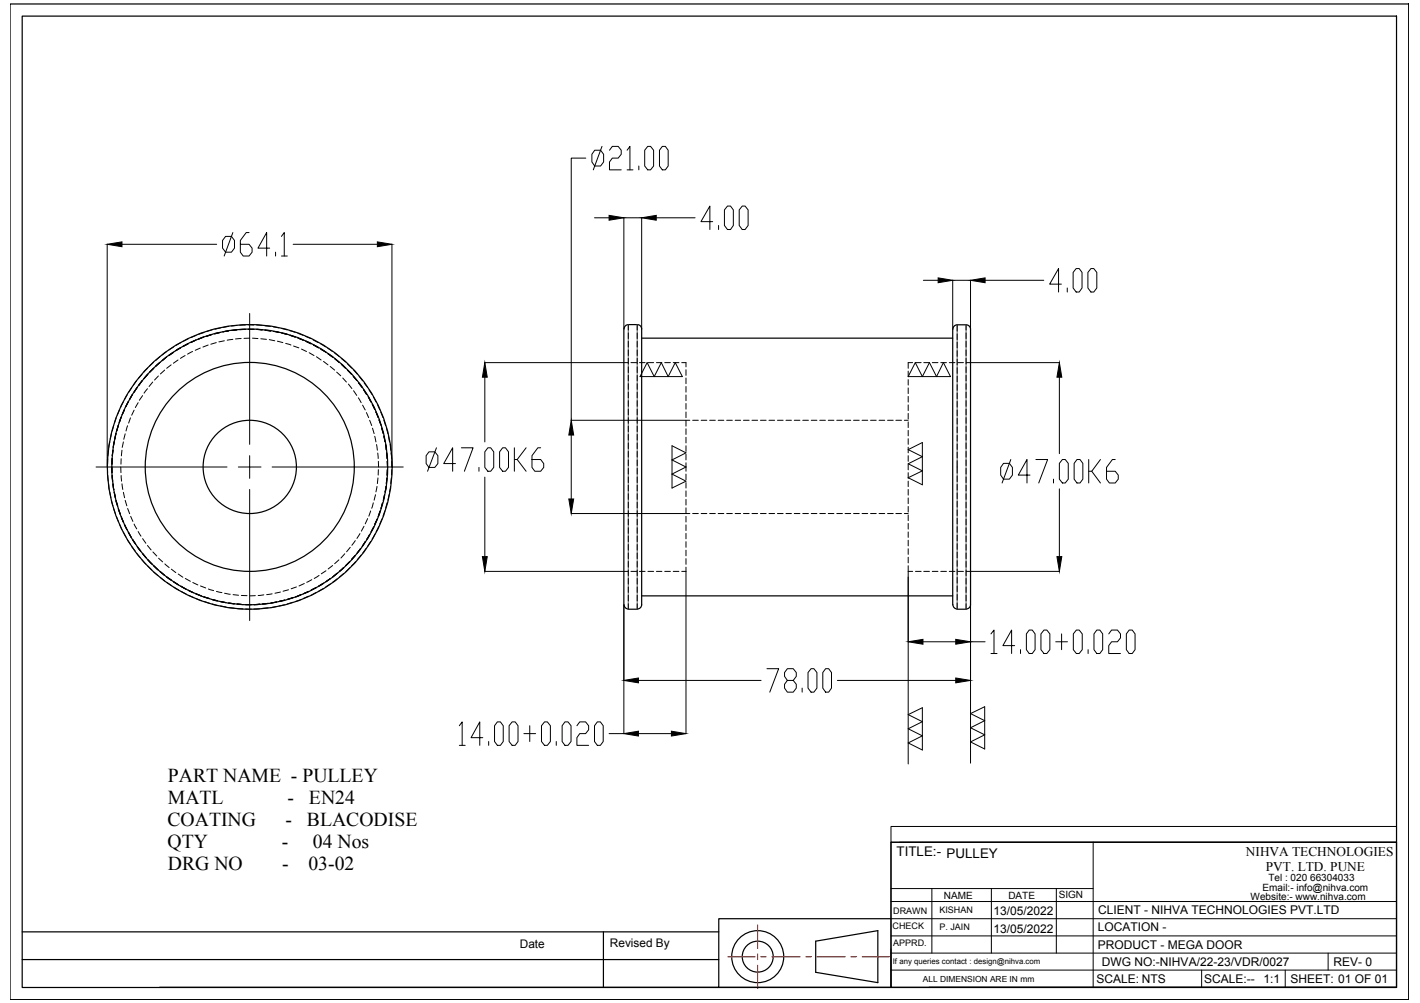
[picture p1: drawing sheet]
<svg xmlns="http://www.w3.org/2000/svg" width="297mm" height="210mm" viewBox="0 0 297 210" stroke-linecap="round" stroke-linejoin="round" font-family="sans-serif">
<!-- layer: 0 -->
<g fill="none" stroke="#000" stroke-width=".25">
<path d="M2.1 .8h292.6v208.4h-292.6zM4.6 3.4h287.5v203.3h-287.5zM130.5 68.9v57.7M131.4 67.9h1.9a.91 .91 0 0 1 .9 .9M131.5 67.9a.91 .91 0 0 0-1 .9M134.2 68.9v57.6a.91 .91 0 0 1-.9 1M134.2 70.8h65.1M199.3 68.9v57.7M202.1 68h-1.9a.91 .91 0 0 0-.9 .9M202.1 68a.91 .91 0 0 1 .9 .9M203 68.9v57.6a.91 .91 0 0 1-.9 1M130.5 126.5a.91 .91 0 0 0 1 1"/>
<path d="M131.4 127.5h1.9M134.2 124.7h65.1M199.3 126.5a.91 .91 0 0 0 .9 1M200.2 127.5h1.9M186.4 176.3h105.7v30.3h-105.7zM4.6 195h145.8M126.2 195v11.7M170.6 197l13-2.2v10.8l-13-2.1zM186.4 192.3h-36v14.3h-117M4.6 200.8h145.8M150.4 206.6h36M194.3 206.6h97.8"/>
<circle cx="52.2" cy="97.7" r="29.8"/>
<circle cx="52.2" cy="97.7" r="28.9"/>
<circle cx="52.2" cy="97.7" r="21.9"/>
<circle cx="52.2" cy="97.7" r="9.8"/>
<circle cx="158.5" cy="200.2" r="5.4"/>
<circle cx="158.5" cy="200.2" r="3.2"/>
</g>
<g fill="none" stroke="#000" stroke-width=".21">
<path d="M122.5 33.1h-3v54.9h24.8M124.4 31.4h1.2l.7 .9v1.6l-.7 .8h-1.2l-.6-.8v-1.6zM125.9 30.6l-1.8 4.9M127.5 31.4l.6-.8h1.2l.6 .8v.9l-.6 .8h-1.2l-.6 .8v1.6h2.4M131.2 31.4l.6-.8v4.9M131.2 35.5h1.2M133.6 34.7v.8M135.5 30.6h.6l.6 .8v3.3l-.6 .8h-.6l-.6-.8v-3.3zM138.5 30.6h.7l.6 .8v3.3l-.6 .8h-.7l-.5-.8v-3.3zM22.4 51.1v46.5M25.5 51.1h19.8M47.2 49.5h1.2l.7 .8v1.6l-.7 .9h-1.2l-.6-.9v-1.6z"/>
<path d="M48.7 48.7l-1.8 4.9M52.1 48.7h-.6l-1.2 1.6v2.5l.6 .8h1.2l.6-.8v-.9l-.6-.8h-1.8M56.4 51.9h-2.4l1.8-3.2v4.9M57.6 52.8v.8M58.9 49.5l.6-.8v4.9M58.9 53.6h1.2M61.3 51.1h17.6M82 51.1v46.5M124.4 45.6h3M137.3 45.6h8.1M149.1 46.4h-2.5l1.9-3.3v4.9M150.3 47.2v.8"/>
<path d="M152.2 43.1h.6l.6 .8v3.3l-.6 .8h-.6l-.7-.8v-3.3zM155.3 43.1h.6l.6 .8v3.3l-.6 .8h-.6l-.7-.8v-3.3zM193.2 58.7h3M206.1 58.7h12.2M222 59.5h-2.4l1.8-3.3v4.9M225.1 56.2h.6l.6 .8v3.3l-.6 .8h-.6l-.6-.8v-3.3zM228.2 56.2h.6l.6 .8v3.3l-.6 .8h-.6l-.6-.8v-3.3zM28.6 79.7l-.7 .9M29.7 78.3l-.8 .9M30.9 78.3l-.8 .9M30.9 77l-.8 .9M31.9 80l-.7 .9"/>
<path d="M32.1 77l-.8 .9 .9-.8M32.1 75.8l-.8 .8M33.1 78.7l-.8 .8M33.4 75.8l-.8 .8M33.5 75.8l-.9 .9M33.5 74.6l-.9 .8M34.4 77.5l-.8 .8M34.8 74.7l-.9 .8M34.9 73.6l-1 .7M35.8 76.4l-.9 .7M36.3 73.7l-1 .7M36.4 72.6l-1.1 .6"/>
<path d="M37.2 75.3l-.9 .7M37.8 72.8l-1 .6 1-.6M37.8 71.7l-1 .6M38.7 74.4l-1 .6M39.4 71.9l-1.1 .6 1.1-.5M39.4 70.9l-1 .5M39.9 71.7l1.1-.5-1.1 .5M40.3 73.6l-1.1 .5M41 70.2l-1.1 .4M41.9 72.8l-1.1 .5M42.6 70.6l-1.1 .4M42.6 70.5l-1.1 .4"/>
<path d="M42.7 69.6l-1.1 .4M43.2 70.3l1.1-.3-1.1 .4M43.5 72.2l-1.1 .4M44.4 69l-1.1 .4M44.9 69.8l1.1-.2-1.1 .3M45.2 71.7l-1.1 .3M46.1 68.7l-1.2 .2M46.9 71.3l-1.1 .2M47.8 69.2l-1.2 .3 1.2-.2M47.8 68.3l-1.1 .2M48.7 71l-1.2 .2M49.6 69l-1.2 .2 1.2-.2"/>
<path d="M49.6 68.1l-1.2 .1M50.2 68.9h1.1l-1.1 .1M50.4 70.9h-1.1M51.3 68l-1.1 .1M51.9 68h1.2M51.9 68.9h1.2M52.2 70.8h-1.2M52.2 65.6v27.4M52.8 70.8l1.2 .1M53.7 68l1.1 .1M53.7 68.9l1.1 .1zM54.6 70.9l1.1 .1"/>
<path d="M55.4 68.2l1.2 .1M56.3 71.1l1.2 .2M56.6 69.2l-1.2-.1 1.2 .2M57.2 68.4l1.1 .2M57.2 69.3l1.2 .2M57.2 69.4l1.2 .2M58 71.4l1.2 .3M58.9 68.7l1.2 .3M59.8 71.9l1.1 .3M60.1 70l-1.1-.3 1.1 .3M60.6 69.2l1.2 .3M60.6 70.2l1.2 .4"/>
<path d="M60.7 70.1l1.1 .4M61.4 72.4l1.1 .4M62.3 69.8l1.1 .4M62.3 70.7l1.1 .5-1.1-.4M63.1 73.1l1 .5M63.9 70.4l1.1 .5M64.7 73.8l1 .6M65.1 71.9l-1.1-.5 1.1 .6M65.5 71.1l1.1 .6M65.6 72.2l1 .6M66.2 74.7l1 .6M67.1 72l1 .6"/>
<path d="M67.1 73.1l1 .6-1-.6M67.7 75.6l.9 .8M68.6 72.9l.9 .7M68.6 74l1 .7M68.7 74l.9 .7M69.1 76.7l.9 .8M70 73.9l.9 .7M70 75l1 .8M70 75.1l.9 .7M70.4 77.9l.9 .7M71.4 76.2l.9 .8-.9-.8M71.4 75l.9 .8"/>
<path d="M71.7 79.1l.8 .9M72.7 77.5l.8 .8zM72.7 76.2l.9 .8M73.9 78.7l.8 1-.8-.9M74 77.4l.7 .9M75.1 78.8l.7 .9M101.4 75.9h30M101.4 78.9v13.6M130.5 68.8v-23.2h3.7v23.2M131.4 67.9v1.2M131.4 69.7v1.2M131.4 71.4v1.2"/>
<path d="M131.4 73.2v1.2M131.4 75v1.2M131.4 76.8v1.2M131.4 78.6v1.1M132 75.9h1.2M133.3 67.9v1.2M133.3 69.7v1.2M133.3 71.4v1.2M133.3 73.2v1.2M133.3 75v1.2M133.3 76.8v1.2M133.3 78.6v1.1"/>
<path d="M133.8 75.9h1.1M135.4 75.9l1.4 2.9 1.5-2.9 1.5 2.9 1.5-2.9 1.4 2.9h-8.8zM135.5 75.9h1.2M137.3 75.9h1.2M139.1 75.9h1.1M140.8 75.9h1.2M142.6 75.9h.9v.9M143.5 77.4v1.2M143.5 79.1v1.2M190 77.7v1.2M190 79.4v1.2M190.9 75.9h-.9v1.2"/>
<path d="M191.5 75.9l1.4 2.9 1.5-2.9 1.5 2.9 1.4-2.9 1.5 2.9h-8.8zM191.5 75.9h1.2M193.2 75.9h1.2M195 75.9h1.2M196.8 75.9h1.2M198.6 75.9h1.2M199.3 68.9v-10.2h3.7v10.2M200.2 68v1.3M200.2 69.9v1.2M200.2 71.6v1.2M200.2 73.4v1.2M200.2 75.2v1.2"/>
<path d="M200.2 76.9v1.2M200.2 78.7v1.2M200.3 75.9h1.2M202.1 68v1.1M202.1 69.7v1.2M202.1 71.4v1.2M202.1 73.2v1.2M202.1 75v1.2M202.1 76.8v1.2M202.1 78.6v1.1M202.1 75.9h19.5M221.6 78.9v16"/>
<path d="M223.3 60.3v.8M20.1 97.7h27.4M22.5 97.7v1.2M22.5 99.5l.1 1.2M22.5 96v1.1M22.7 94.2l-.2 1.2M23 92.5l-.2 1.1M23.3 90.7l-.2 1.2M23.4 98.9v-1.2v1.2M23.4 96v1.1M23.4 99.5l.1 1.2M23.5 99.5l.1 1.2"/>
<path d="M23.5 96l-.1 1.1M23.6 94.2l-.1 1.2 .2-1.2M23.8 89.1l-.3 1.1M23.9 92.4l-.2 1.2 .2-1.2M24 91.8l.3-1.1-.3 1.2M24.3 87.4l-.4 1.1M24.4 90.2l.4-1.2-.3 1.2M24.9 88.4l.4-1.1-.3 1.2M25 85.8l-.5 1.1M25.3 97.7v1.2M25.3 99.5l.1 1.2M25.3 96v1.1"/>
<path d="M25.5 94.2l-.1 1.2M25.8 84.2l-.5 1M25.8 92.5l-.2 1.1M26 85.7l-.4 1.1 .5-1.1M26.2 90.8l-.3 1.1M26.6 82.6l-.6 1M26.7 89.1l-.3 1.1M26.8 84.1l-.5 1.1 .5-1.1M27.3 87.4l-.4 1.1M27.5 81.1l-.6 1M27.7 82.6l-.6 1M28.1 85.8l-.6 1.1"/>
<path d="M28.7 81.1l-.6 1zM28.9 84.3l-.6 1M29 80.6l.7-.9-.6 .9M29.8 82.8l-.6 1M30.8 81.4l-.7 .9M52.2 95.4v2.3h-2.3M54.6 97.7h-2.4v2.4M56.9 97.7h27.5M72.9 80.4l.7 .9M73.9 81.8l.7 .9M75 83.3l.6 1M75 80.1l.7 1"/>
<path d="M75 80.1l.8 1M75.8 84.8l.6 1M76.1 81.6l.6 1M76.1 81.6l.6 .9M76.2 80.2l.7 .9M76.7 86.3l.4 1.1M77 83l.6 1.1zM77.2 81.6l.6 1M77.3 88l.5 1.1M77.9 89.6l.4 1.1M78.1 83.1l.6 1M78.4 85.7l-.5-1.1 .5 1.1"/>
<path d="M78.4 91.3l.2 1.2M78.8 93l.1 1.2M78.9 84.7l.5 1.1M79 94.8l.1 1.2M79.1 87.3l-.5-1.1 .5 1.1M79.1 96.5l.1 1.2M79.1 98.3v1.1M79.3 87.9l.4 1.1-.4-1.1M79.7 86.3l.4 1.1M79.8 89.6l.4 1.1-.3-1.1M80.3 87.9l.4 1.2M80.3 91.3l.2 1.1-.2-1.1"/>
<path d="M80.6 93l.2 1.2M80.7 93l.1 1.2M80.8 89.6l.3 1.1M81 96l-.1-1.2 .1 1.2M81 96.5l.1 1.2M81 98.3v1.2M81.1 98.3l-.1 1.2M81.3 91.3l.2 1.2M81.6 93l.1 1.2M81.8 94.8l.1 1.2M81.9 96.5l.1 1.2M81.9 98.3v1.1"/>
<path d="M89.7 94.6h1.3l.6 .8v1.6l-.6 .8h-1.3l-.6-.8v-1.6zM91.3 93.7l-1.9 4.9M95.3 97h-2.5l1.9-3.3v4.9M96.5 93.7h2.5l-1.9 4.9M100.2 97.8v.8M101.4 99.9v16.6M102.1 93.7h.5l.7 .9v3.2l-.7 .8h-.5l-.7-.8v-3.2zM105.1 93.7h.6l.7 .9v3.2l-.7 .8h-.6l-.6-.8v-3.2zM107.6 93.7v4.9M108.2 96.2l1.9 2.4M110.1 93.7l-1.9 2.5h-.6M113.1 93.7h-.6l-1.2 1.7v2.4l.6 .8h1.2l.6-.8v-.8l-.6-.8h-1.8"/>
<path d="M119.5 91v13.4M131.4 80.3v1.2M131.4 82.1v1.2M131.4 83.8v1.2M131.4 85.6v1.2M131.4 87.4v1.2M131.4 89.2v1.1M131.4 90.9v1.2M131.4 92.7v1.2M131.4 94.5v1.2M131.4 96.3v1.1M131.4 98v1.2"/>
<path d="M131.4 99.8v1.2M133.3 80.3v1.2M133.3 82.1v1.2M133.3 83.8v1.2M133.3 85.6v1.2M133.3 87.4v1.2M133.3 89.2v1.1M133.3 90.9v1.2M133.3 92.7v1.2M133.3 94.5v1.2M133.3 96.3v1.1M133.3 98v1.2"/>
<path d="M133.3 99.8v1.2M140.6 93.3l2.9 1.5-2.9 1.5 2.9 1.4-2.9 1.5 2.9 1.5-2.9 1.4zM143.5 80.9v1.2M143.5 82.7v1.1M143.5 84.4v1.2M143.5 86.2v1.2M143.5 88v1.2M143.5 89.7v1.2M143.5 91.5v1.2M143.5 93.3v1.2M143.5 95.1v1.2M143.5 96.8v1.8"/>
<path d="M143.5 99.2v1.2M144.9 88h1.2M146.7 88h1.2M148.4 88h1.2M150.2 88h1.2M152 88h1.2M153.8 88h1.1M155.5 88h1.2M157.3 88h1.2M159.1 88h1.2M160.9 88h1.1M162.6 88h1.2"/>
<path d="M164.4 88h1.2M166.1 88h1.2M167.9 88h1.2M169.7 88h1.2M171.5 88h1.2M173.3 88h1.1M175 88h1.2M176.8 88h1.2M178.5 88h1.2M180.3 88h1.2M182.1 88h1.2M183.9 88h1.2"/>
<path d="M185.7 88h1.1M187.4 88h1.2M189.2 88h.8M190 81.2v1.2M190 83v1.1M190 84.7v1.2M190 86.5v1.2M190 88.3v1.2M190 90.1v1.1M190 91.8v1.2M190 93.6v1.2M190 95.4v1.1"/>
<path d="M190 97.1v1.2M190 98.9v1.2M190 94.1l2.9-1.5v8.9l-2.9-1.5 2.9-1.5-2.9-1.4 2.9-1.5zM200.2 80.5v1.2M200.2 82.2v1.2M200.2 84v1.2M200.2 85.8v1.2M200.2 87.6v1.2M200.2 89.4v1.1M200.2 91.1v1.2M200.2 92.9v1.2M200.2 94.6v1.2"/>
<path d="M200.2 96.4v2.6M200.2 99.6v1.2M202.1 80.3v1.2M202.1 82.1v1.2M202.1 83.8v1.2M202.1 85.6v1.2M202.1 87.4v1.2M202.1 89.2v1.1M202.1 90.9v1.2M202.1 92.7v1.2M202.1 94.5v1.2M202.1 96.3v1.1"/>
<path d="M202.1 98v1.2M202.1 99.8v1.2M209.9 97h1.2l.7 .8v1.6l-.7 .9h-1.2l-.6-.9v-1.6zM211.4 96.2l-1.8 4.9M215.5 99.4h-2.5l1.8-3.2v4.9M216.7 96.2h2.4l-1.8 4.9M222.2 96.2h.6l.7 .8v3.3l-.7 .8h-.6l-.6-.8v-3.3zM225.3 96.2h.6l.6 .8v3.3l-.6 .8h-.6l-.6-.8v-3.3zM227.7 96.2v4.9M228.4 98.6l1.8 2.5M230.2 96.2l-1.8 2.4h-.7M233.3 96.2h-.6l-1.2 1.6v2.5l.6 .8h1.2l.6-.8v-.9l-.6-.8h-1.8"/>
<path d="M22.7 101.2l.1 1.2M23 103l.2 1.2M23.3 104.7l.3 1.2M23.6 101.3l.2 1.2-.1-1.2M23.8 106.5l.4 1.1M23.9 103.1l.2 1.1M23.9 103l.3 1.2M24.2 104.8l.4 1.1M24.3 104.8l.3 1.1M24.4 108.1l.4 1.1M24.8 106.5l.3 1.1zM25 109.7l.5 1.1"/>
<path d="M25.5 101.2l.2 1.2M25.8 109.2l-.4-1.1 .4 1.1M25.8 111.3l.5 1.1M25.8 103l.3 1.2M26.1 109.8l.5 1.1zM26.2 104.7l.3 1.2M26.6 112.9l.6 1M26.7 106.4l.4 1.1M26.9 111.4l.5 1-.6-1M27.3 108.1l.5 1M27.5 114.4l.8 .9M27.7 112.9l.6 1"/>
<path d="M27.8 112.9l.6 1M28.1 109.7l.5 1M28.6 115.8l.7 .9M28.9 111.2l.6 1M29.4 115.3l-.7-.9 .7 .9M29.7 117.2l.8 .9M29.8 112.7l.7 1M30.6 116.7l-.8-.9 .7 .9M30.8 114.2l.8 .9M30.9 118.4l.8 .9M30.9 117.2l.8 .9M31 117.2l.8 .8"/>
<path d="M32 115.5l.8 .9M32.2 118.4l.8 .8-.8-.8M32.2 119.7l.8 .8M33.2 116.8l.8 .8M33.5 119.6l.9 .8-.9-.7M34.5 118l.9 .8M35.8 119.1l1 .7M52.2 102.4v27.5M68.2 119.5l-1 .6M69.6 118.3l-.9 .8M70.9 117.2l-.9 .8M71.9 118.8l-.9 .8"/>
<path d="M72.1 115.9l-.8 .9M73.1 117.5l-.8 .9M73.2 118.8l-.9 .9M73.2 117.6l-.9 .8M73.3 114.5l-.8 1M73.5 117.1l.8-.9-.7 .9M74.3 113.1l-.7 1M74.4 117.5l-.8 .9M75.3 111.7l-.6 1M75.4 114.8l-.7 1 .7-1M75.5 116.2l-.8 .9M76.1 110.1l-.5 1.1"/>
<path d="M76.4 113.4l-.6 .9M76.4 113.4l-.6 1M76.6 114.8l-.7 .9M76.9 108.5l-.5 1.1M77.3 111.8l-.6 1M77.4 111.9l-.7 1M77.5 106.9l-.3 1.1M77.5 113.3l-.6 1M78.1 105.2l-.3 1.2M78.2 110.3l-.6 1zM78.4 109.7l.5-1-.5 1.1M78.4 111.8l-.6 1"/>
<path d="M78.6 103.5l-.3 1.2M78.9 101.8l-.3 1.1M79.1 100l-.2 1.2M79.2 110.2l-.5 1.1M79.5 107l-.4 1.1 .4-1.1M79.9 108.6l-.5 1.1M80 105.3l-.3 1.1M80.4 103.6l-.2 1.1M80.5 103.6l-.3 1.1M80.5 106.9l-.4 1.1M80.5 103l.3-1.2-.2 1.2M80.9 100.1l-.1 1.1"/>
<path d="M81 100.1l-.2 1.1M81 105.2l-.3 1.2M81.4 103.5l-.3 1.2M81.7 101.8l-.2 1.1M81.9 100l-.2 1.2M101.4 119.6h30M119.5 107.5h24.8M131.4 101.5v1.2M131.4 103.3v1.2M131.4 105.1v1.2M131.4 106.9v1.2M131.4 108.7v1.1"/>
<path d="M131.4 110.4v1.2M131.4 112.2v1.2M131.4 113.9v1.2M131.4 115.7v1.2M131.4 117.5v1.2M131.4 119.3v1.2M132 119.6h1.2M133.3 101.5v1.2M133.3 103.3v1.2M133.3 105.1v1.2M133.3 106.9v1.2M133.3 108.7v1.1"/>
<path d="M133.3 110.4v1.2M133.3 112.2v1.2M133.3 113.9v1.2M133.3 115.7v1.2M133.3 117.5v1.2M133.3 119.3v1.2M133.8 119.6h1.1M135.5 119.6h1.2M137.3 119.6h1.2M139.1 119.6h1.1M140.8 119.6h1.2M142.6 119.6h.9"/>
<path d="M143.5 101v1.1M143.5 102.7v1.2M143.5 104.5v1.2M143.5 106.3v1.2M143.5 108.1v1.1M143.5 109.8v1.2M143.5 111.6v1.2M143.5 113.4v1.1M143.5 115.1v1.2M143.5 116.9v1.2M143.5 118.7v34.8M144.9 107.5h1.2"/>
<path d="M146.7 107.5h1.2M148.4 107.5h1.2M150.2 107.5h1.2M152 107.5h1.2M153.8 107.5h1.1M155.5 107.5h1.2M157.3 107.5h1.2M159.1 107.5h1.2M160.9 107.5h1.1M162.6 107.5h1.2M164.4 107.5h1.2M166.1 107.5h1.2"/>
<path d="M167.9 107.5h1.2M169.7 107.5h1.2M171.5 107.5h1.2M173.3 107.5h1.1M175 107.5h1.2M176.8 107.5h1.2M178.5 107.5h1.2M180.3 107.5h1.2M182.1 107.5h1.2M183.9 107.5h1.2M185.7 107.5h1.1M187.4 107.5h1.2"/>
<path d="M189.2 107.5h.8M190 100.7v1.1M190 102.4v1.2M190 104.2v1.2M190 106v1.2M190 107.8v1.2M190 109.5v1.2M190 111.3v1.2M190 113.1v1.1M190 114.8v1.2M190 116.6v1.2M190 118.4v41.5"/>
<path d="M190 119.6h.9M191.5 119.6h1.2M193.2 119.6h1.2M195 119.6h1.2M196.8 119.6h1.2M198.6 119.6h1.2M200.2 101.4v1.2M200.2 103.2v1.1M200.2 104.9v1.2M200.2 106.7v1.2M200.2 108.5v1.1M200.2 110.2v1.2"/>
<path d="M200.2 112v1.2M200.2 113.8v1.2M200.2 115.6v1.1M200.2 117.3v1.2M200.2 119.1v1.2M200.3 119.6h1.2M202.1 101.5v1.2M202.1 103.3v1.2M202.1 105.1v1.2M202.1 106.9v1.2M202.1 108.7v1.1M202.1 110.4v1.2"/>
<path d="M202.1 112.2v1.2M202.1 113.9v1.2M202.1 115.7v1.2M202.1 117.5v1.2M202.1 119.3v1.2M202.1 119.6h19.5M203 119.6v40.1M220.4 100.3v.8M221.6 102.3v14.2M33.5 120.8l.9 .8M34.9 120.8l.9 .6M34.9 120.7l.9 .7"/>
<path d="M34.9 121.9l1 .7M36.3 121.8l1 .6M36.4 121.8l.9 .6M36.4 122.9l1 .6M37.3 120.1l1 .7M37.9 123.8l1 .5M38.8 121.1l1 .6M38.9 123.3l-1.1-.6 1 .6M39.4 123.5l1.1 .5-1.1-.4M39.4 124.6l1.1 .5M40.3 121.9l1.1 .5M41 124.3l1.1 .4-1.1-.4"/>
<path d="M41.1 125.3l1.1 .4M41.9 122.6l1.1 .4M42.7 125.9l1.1 .4M43.6 123.3l1.1 .3M43.8 125.3l-1.1-.3 1.1 .3M44.4 126.4l1.1 .3M45.3 123.8l1.1 .2M45.5 125.7l-1.1-.2 1.1 .3M46.1 126.8l1.2 .2M47 124.1l1.2 .3M47.2 126.1l-1.1-.2 1.1 .2M47.8 126.2l1.2 .2"/>
<path d="M47.9 127.2l1.1 .1M48.8 124.4l1.1 .2M49.6 127.4h1.2M49.6 126.4l1.2 .1-1.2-.1M50.5 124.6l1.2 .1M51.4 126.6h1.2M51.4 127.5h1.2M51.4 126.5h1.2M53.4 124.7h-1.1M54.3 127.4l-1.2 .1M54.3 126.5l-1.1 .1M54.3 126.4l-1.1 .1"/>
<path d="M55.2 124.5l-1.2 .1M56.1 126.3l-1.2 .1M56.1 127.2l-1.2 .1M56.9 124.3l-1.1 .1M57.8 126.9l-1.2 .3M57.9 126l-1.2 .2M58.7 123.9l-1.2 .2M59.5 126.6l-1.1 .2M59.5 125.6l-1.1 .2M59.6 125.6l-1.2 .3M60.1 125.4l1.2-.3-1.2 .4M60.4 123.4l-1.2 .3"/>
<path d="M61.2 126.1l-1.1 .3M61.8 124.9l1.1-.4zM62 122.8l-1.1 .4M62.9 125.5l-1.1 .4M63.7 122.1l-1.1 .5M64.5 124.8l-1.1 .5M64.5 123.8l-1 .5 1.1-.5M65.1 123.5l1.1-.5-1.1 .5M65.2 121.3l-1 .6M66.1 124l-1 .6M66.7 120.4l-1 .7M67.6 123.2l-1 .6"/>
<path d="M67.7 122.1l-1 .6M69.1 122.2l-1 .6M69.2 121.1l-1 .6M69.7 120.6l.9-.6-1 .7zM70.5 121.1l-.9 .8M71.9 120l-.9 .8M130.5 126.6v26.9h-3.1M131.4 121.1v1.1M131.4 122.8v1.2M131.4 124.6v1.2M131.4 126.4v1.1M133.3 121.1v1.1"/>
<path d="M133.3 122.8v1.2M133.3 124.6v1.2M133.3 126.4v1.1M160.4 139.9h2.5l-1.9 5M169.7 139.9h.6l.6 .8v3.3l-.6 .9h-.6l-.7-.9v-3.3zM172.7 139.9h.6l.6 .8v3.3l-.6 .9h-.6l-.6-.9v-3.3zM193.1 134.3h6.8M200.2 120.8v1.2M200.2 122.6v1.2M200.2 124.4v1.2M200.2 126.2v1.3M202.1 121.1v1.1"/>
<path d="M202.1 122.8v1.2M202.1 124.6v1.2M202.1 126.4v1.1M203 134.3h3.1M207.3 132.7l.6-.8v4.9M207.3 136.8h1.3M212.2 135.1h-2.4l1.8-3.2v4.9M213.5 136v.8M215.3 131.9h.6l.6 .8v3.3l-.6 .8h-.6l-.6-.8v-3.3zM218.4 131.9h.6l.6 .8v3.3l-.6 .8h-.6l-.7-.8v-3.3zM220.8 134.3h2.5M222.1 132.7v3.3"/>
<path d="M225.2 131.9h.5l.7 .8v3.3l-.7 .8h-.5l-.7-.8v-3.3zM227.6 136v.8M229.4 131.9h.7l.6 .8v3.3l-.6 .8h-.7l-.6-.8v-3.3zM231.9 132.7l.6-.8h1.3l.6 .8v.8l-.6 .8h-1.3l-.6 .8v1.7h2.5M236.2 131.9h.6l.6 .8v3.3l-.6 .8h-.6l-.6-.8v-3.3zM96.1 151.9l.6-.8v4.9M96.1 156h1.2M101 154.4h-2.5l1.9-3.3v4.9M102.2 155.2v.8M104 151.1h.7l.6 .8v3.3l-.6 .8h-.7l-.6-.8v-3.3zM107.1 151.1h.7l.6 .8v3.3l-.6 .8h-.7l-.6-.8v-3.3zM109.6 153.5h2.4"/>
<path d="M110.8 151.9v3.3M113.9 151.1h.6l.6 .8v3.3l-.6 .8h-.6l-.6-.8v-3.3zM116.4 155.2v.8M118.2 151.1h.6l.7 .8v3.3l-.7 .8h-.6l-.6-.8v-3.3zM120.7 151.9l.6-.8h1.2l.6 .8v.8l-.6 .8h-1.2l-.6 .9v1.6h2.4M125 151.1h.6l.6 .8v3.3l-.6 .8h-.6l-.6-.8v-3.3zM133.5 142.4h25.7M133.5 153.5h6.9M164.7 142.4l-.6-.9v-.8l.6-.8h1.2l.7 .8v.8l-.7 .9h-1.2l-.6 .8v.8l.6 .9h1.2l.7-.9v-.8l-.7-.8M167.8 144v.9M175.2 142.4h24.7M190 149.5l2.9-1.4v8.9l-2.9-1.5 2.9-1.5-2.9-1.5 2.9-1.5z"/>
<path d="M203 149.3l3-1.4v8.8l-3-1.4 3-1.5-3-1.5 3-1.5zM186.4 173h105.7v3.3h-105.7zM186.4 176.3v30.3M188.2 176.3h103.9M228.7 176.3v30.3M186.4 199.5h105.7M186.4 195.9h105.7M186.4 192.3h105.7M186.4 188.7h105.7M186.4 186h42.3M194.9 186v13.5M207.4 186v13.5"/>
<path d="M221 186v13.5M277.8 199.5v3.5M186.4 203h105.7M251.4 203v3.6M268.8 203v3.6"/>
</g>
<g fill="#000" stroke="#000" stroke-width=".21">
<path d="M22.4 51.1l3.1-.5v1zM78.9 50.6l3.1 .5-3.1 .5zM127.4 45.1l3.1 .5-3.1 .5zM134.2 45.6l3.1-.5v1zM196.2 58.2l3.1 .5-3.1 .5zM203 58.7l3.1-.5v1zM101.4 75.9l.5 3h-1zM221.6 75.9l.5 3h-1zM119.5 88l.5 3h-1zM100.9 116.5h1l-.5 3.1zM119 104.4h1l-.5 3.1zM221.1 116.5h1l-.5 3.1z"/>
<path d="M190 134.3l3.1-.5v1zM199.9 133.8l3.1 .5-3.1 .5zM130.5 142.4l3-.5v1zM130.5 153.5l3-.5v1zM140.4 153l3.1 .5-3.1 .5zM199.9 141.9l3.1 .5-3.1 .5z"/>
</g>
<path d="M131.4 67.9v59.6M133.3 67.9v59.6M200.2 68v59.5M202.1 68v59.5" fill="none" stroke="#808080" stroke-width=".25"/>
<path d="M158.5 193.6v4.8M158.5 199.6v1.2M152.3 200.2h5.6M158.5 202v4.9M159.1 200.2h1.2M161.4 200.2h6M168.6 200.2h1.1M170.9 200.2h5.9M178 200.2h1.2M180.4 200.2h5.6" fill="none" stroke="#f00" stroke-width=".25"/>
<g font-size="4.1">
<text x="35.1" y="163.6">PART NAME - PULLEY</text>
<text x="35" y="172.9">COATING</text>
<text x="35.1" y="168.2">MATL</text>
<text x="59.7" y="172.9">-</text>
<text x="60.2" y="168.2">-</text>
<text x="64.2" y="172.9">BLACODISE</text>
<text x="64.6" y="168.2">EN24</text>
<text x="35" y="177.5">QTY</text>
<text x="58.9" y="177.5">-</text>
<text x="65.5" y="177.5">04 Nos</text>
<text x="35.1" y="182.1">DRG NO</text>
<text x="59" y="182.1">-</text>
<text x="64.5" y="182.1">03-02</text>
</g>
<g font-size="2.8">
<text x="187.6" y="179.2">TITLE:- PULLEY</text>
<text x="260.6" y="179.1">NIHVA TECHNOLOGIES</text>
<text x="264.8" y="182.3">PVT. LTD. PUNE</text>
</g>
<g font-size="2.5">
<text x="207.8" y="191.6">13/05/2022</text>
<text x="229.7" y="191.3">CLIENT - NIHVA TECHNOLOGIES PVT.LTD</text>
<text x="207.8" y="195.2">13/05/2022</text>
<text x="229.6" y="194.9">LOCATION -</text>
<text x="108.7" y="198.5">Date</text>
<text x="127.6" y="198.2">Revised By</text>
<text x="229.6" y="198.5">PRODUCT - MEGA DOOR</text>
<text x="230.5" y="202.1">DWG NO:-NIHVA/22-23/VDR/0027</text>
<text x="279" y="202.1">REV- 0</text>
<text x="229.3" y="205.7">SCALE: NTS</text>
<text x="251.9" y="205.7">SCALE:--</text>
<text x="264.3" y="205.7">1:1</text>
<text x="269.9" y="205.7">SHEET: 01 OF 01</text>
</g>
<g font-size="2.1">
<text x="265.3" y="184.4">Tel : 020 66304033</text>
<text x="197.4" y="188.1">NAME</text>
<text x="210.9" y="188.2">DATE</text>
<text x="221.5" y="188">SIGN</text>
<text x="261.6" y="188.4">Website:- www.nihva.com</text>
<text x="264.1" y="186.5">Email:- info@nihva.com</text>
</g>
<g font-size="1.9">
<text x="186.8" y="191.2">DRAWN</text>
<text x="196.5" y="191.1">KISHAN</text>
<text x="186.7" y="194.4">CHECK</text>
<text x="186.8" y="198">APPRD.</text>
<text x="196.5" y="194.7">P. JAIN</text>
</g>
<text font-size="1.8" x="193" y="205.4">ALL DIMENSION ARE IN mm</text>
<text font-size="1.6" x="186.8" y="201.7">If any queries contact : design@nihva.com</text>
</svg>
